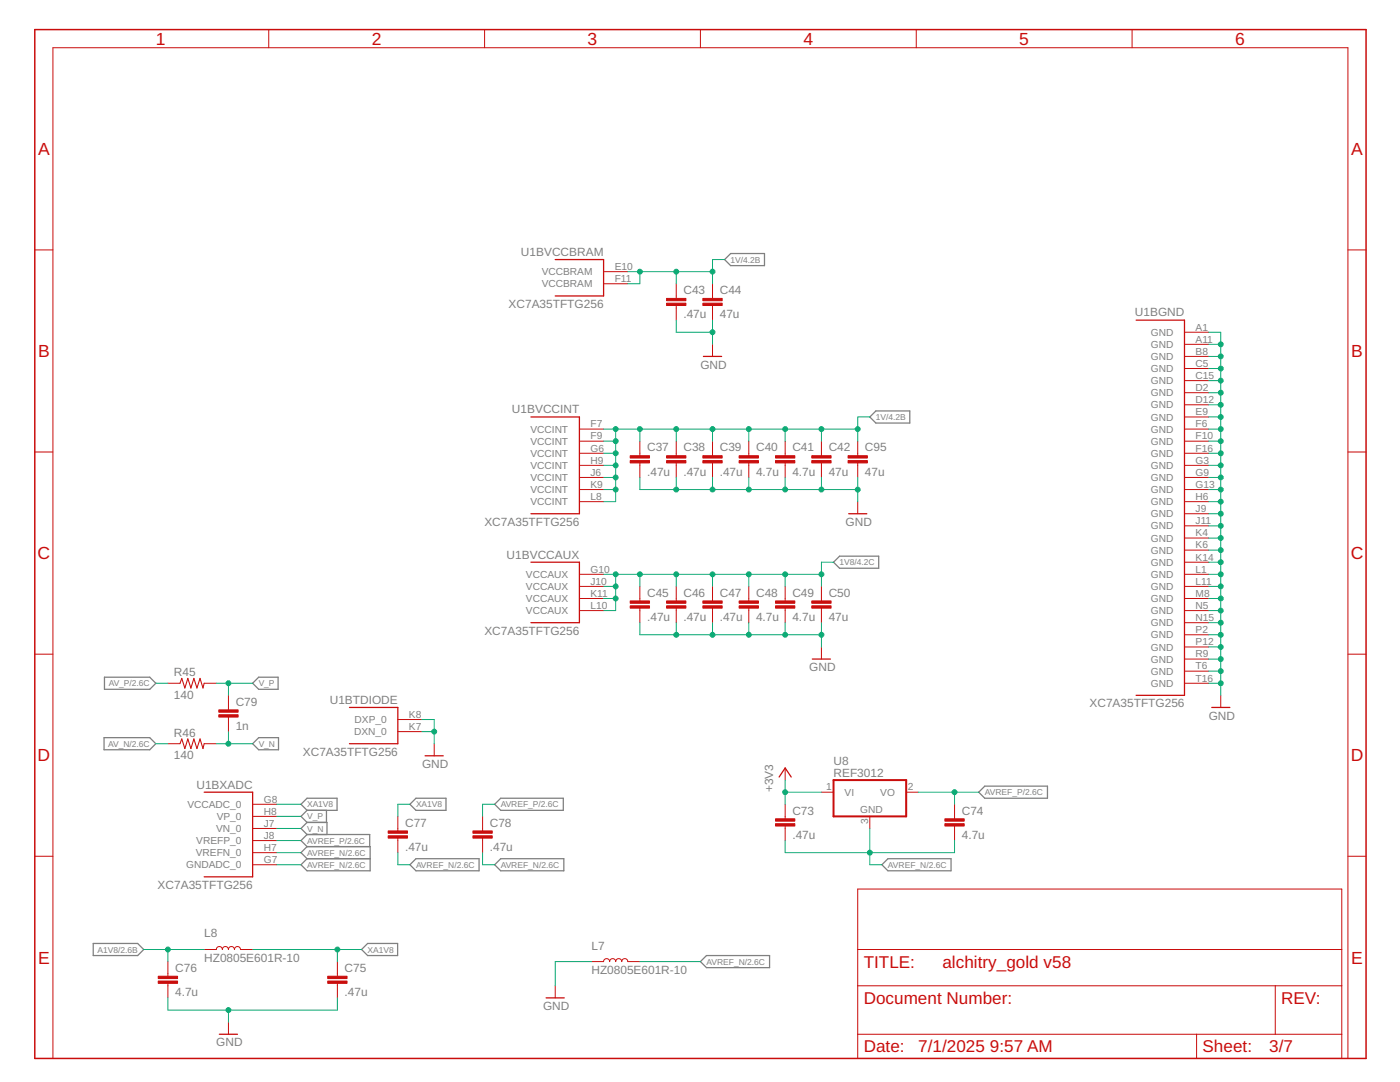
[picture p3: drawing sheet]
<svg xmlns="http://www.w3.org/2000/svg" width="279mm" height="216mm" viewBox="0 0 279 216" stroke-linecap="round" stroke-linejoin="round" font-family="sans-serif">
<g fill="none" stroke="#808080" stroke-width=".25">
<path d="M145.8 50.6h6.8v2.4h-6.8l-1.2-1.2zM173.6 83.2l1.2-1.2h6.8v2.4h-6.8zM166.3 112.2l1.3-1.2h7.8v2.4h-7.8zM20.8 135.1h9.1l1.2 1.2-1.2 1.2h-9.1zM50.4 136.3l1.2-1.2h3.9v2.4h-3.9zM20.8 147.2h9.1l1.2 1.2-1.2 1.2h-9.1zM50.4 148.4l1.2-1.2h4v2.4h-4zM83 159.3h6v2.4h-6l-1.2-1.2zM99.9 159.3h12.5v2.4h-12.5l-1.2-1.2zM195.3 158.1l1.2-1.2h12.5v2.4h-12.5zM60.1 160.5l1.2-1.2h6v2.4h-6zM61.3 171.3h12.6"/>
<path d="M61.3 168.9h12.6v4.9h-12.6l-1.2-1.2 1.2-1.3M61.3 168.9l-1.2 1.2 1.2 1.2M61.3 166.5l-1.2 1.2 1.2 1.2M61.3 166.5h12.5v2.4M61.3 161.7l-1.2 1.2 1.2 1.2M61.3 164.1h4v2.4M61.3 164.1l-1.2 1.2 1.2 1.2M65.2 161.7v2.4M83 171.3h12.6v2.5h-12.6l-1.2-1.2zM99.9 171.3h12.6v2.5h-12.6l-1.2-1.2zM176 172.6l1.2-1.3h12.6v2.5h-12.6zM18.6 188.3h8.9l1.2 1.2-1.2 1.2h-8.9z"/>
<path d="M72.2 189.5l1.2-1.2h6v2.4h-6zM139.8 191.9l1.2-1.2h12.6v2.4h-12.6z"/>
</g>
<path d="M6.9 5.9h265.7v205.3h-265.7z" fill="none" stroke="#c90d0c" stroke-width=".3"/>
<g fill="none" stroke="#c90d0c" stroke-width=".2">
<path d="M53.6 5.9v3.6M96.7 5.9v3.6M139.8 5.9v3.6M182.9 5.9v3.6M225.9 5.9v3.6M6.9 49.9h3.7M120.5 54.2h4.8M120.5 56.6h4.8M135 56.6v2.9M142.2 56.6v2.9M269 49.9h3.6M135 61v2.9"/>
<path d="M142.2 61v2.9M142.2 68.7v2.4M236.4 66.3h4.8M236.4 68.7h4.8M236.4 71.1h4.8M236.4 73.5h4.8M236.4 75.9h4.8M236.4 78.4h4.8M6.9 90.2h3.7M115.6 85.6h4.9M115.6 88h4.9M115.6 90.4h4.9"/>
<path d="M115.6 92.9h4.9M115.6 95.3h4.9M115.6 97.7h4.9M127.7 88v2.9M127.7 92.4v2.9M135 88v2.9M135 92.4v2.9M142.2 88v2.9M142.2 92.4v2.9M149.4 88v2.9M149.4 92.4v2.9M156.7 88v2.9"/>
<path d="M156.7 92.4v2.9M163.9 88v2.9M163.9 92.4v2.9M171.2 88v2.9M171.2 92.4v2.9M236.4 80.8h4.8M236.4 83.2h4.8M236.4 85.6h4.8M236.4 88h4.8M236.4 90.4h4.8M236.4 92.9h4.8M236.4 95.3h4.8"/>
<path d="M236.4 97.7h4.8M269 90.2h3.6M115.6 100.1h4.9M115.6 114.6h4.9M115.6 117h4.9M115.6 119.4h4.9M127.7 117v2.9M135 117v2.9M142.2 117v2.9M149.4 117v2.9M156.7 117v2.9M163.9 117v2.9"/>
<path d="M171.2 100.1v2.4M236.4 100.1h4.8M236.4 102.5h4.8M236.4 104.9h4.8M236.4 107.4h4.8M236.4 109.8h4.8M236.4 112.2h4.8M236.4 114.6h4.8M236.4 117h4.8M236.4 119.4h4.8M6.9 130.5h3.7M33.5 136.3h2.4"/>
<path d="M40.7 136.3h2.5M45.6 138.7v2.9M115.6 121.8h4.9M127.7 121.3v2.9M135 121.3v2.9M142.2 121.3v2.9M149.4 121.3v2.9M156.7 121.3v2.9M163.9 121.3v2.9M163.9 129.1v2.4M236.4 121.8h4.8M236.4 124.2h4.8"/>
<path d="M236.4 126.7h4.8M236.4 129.1h4.8M236.4 131.5h4.8M236.4 133.9h4.8M236.4 136.3h4.8M243.6 138.7v2.5M269 130.5h3.6M33.5 148.4h2.4M40.7 148.4h2.5M45.6 143.1v2.9M79.4 143.6h4.8M79.4 146h4.8"/>
<path d="M86.7 148.4v2.4M156.7 153.2v2.5M163.9 158.1h2.4M180.8 158.1h2.5M6.9 170.9h3.7M50.4 160.5h4.8M50.4 162.9h4.8M50.4 165.3h4.8M50.4 167.7h4.8M50.4 170.1h4.8M50.4 172.6h4.8M79.4 162.9v2.9"/>
<path d="M79.4 167.2v2.9M96.3 162.9v2.9M96.3 167.2v2.9M156.7 160.5v2.9M156.7 164.8v2.9M171.2 177.4h96.6v33.8h-96.6zM173.6 162.9v2.4M190.5 160.5v2.9M190.5 164.8v2.9M269 170.9h3.6M33.5 191.9v2.9M33.5 196.2v2.9"/>
<path d="M40.7 189.5h2.5a.6 .6 0 0 1 .6-.6 .6 .6 0 0 1 .6 .6 .6 .6 0 0 1 .6-.6 .6 .6 0 0 1 .6 .6 .6 .6 0 0 1 .6-.6 .6 .6 0 0 1 .6 .6 .6 .6 0 0 1 .6-.6 .6 .6 0 0 1 .6 .6h2.4M67.3 191.9v2.9M67.3 196.2v2.9M110.8 196.7v2.4M118 191.9h2.5a.6 .6 0 0 1 .6-.6 .6 .6 0 0 1 .6 .6 .6 .6 0 0 1 .6-.6 .6 .6 0 0 1 .6 .6 .6 .6 0 0 1 .6-.6 .6 .6 0 0 1 .6 .6 .6 .6 0 0 1 .6-.6 .6 .6 0 0 1 .6 .6h2.4M171.2 196.7h96.6M171.2 189.5h96.6M254.5 196.7v9.7M10.6 211.2v-201.7h258.4v201.7M45.6 204v2.4M171.2 206.4h96.6M238.8 206.4v4.8"/>
</g>
<g fill="none" stroke="#c90d0c" stroke-width=".25">
<path d="M110.8 51.8h9.7v7.3h-9.7M140.4 71.1h3.6M226.7 63.9h9.7v74.8h-9.7M106 83.2h9.6v19.3h-9.6M106 112.2h9.6v12h-9.6M169.4 102.5h3.6M162.1 131.5h3.6M40.7 158.1h9.7v16.9h-9.7M69.7 141.2h9.7v7.2h-9.7M84.8 150.8h3.7M155.5 155l1.2-1.8 1.2 1.8M241.8 141.2h3.6"/>
<path d="M109 199.1h3.6M43.8 206.4h3.6"/>
</g>
<g fill="#c90d0c" stroke="#c90d0c" stroke-width=".2">
<path d="M125.8 91.9h3.8v.5h-3.8z"/>
<path d="M125.8 90.9h3.8v.5h-3.8z"/>
<path d="M133 91.9h3.9v.5h-3.9z"/>
<path d="M133 90.9h3.9v.5h-3.9z"/>
<path d="M140.3 91.9h3.8v.5h-3.8z"/>
<path d="M140.3 90.9h3.8v.5h-3.8z"/>
<path d="M147.5 91.9h3.9v.5h-3.9z"/>
<path d="M147.5 90.9h3.9v.5h-3.9z"/>
<path d="M154.8 91.9h3.8v.5h-3.8z"/>
<path d="M154.8 90.9h3.8v.5h-3.8z"/>
<path d="M162 91.9h3.9v.5h-3.9z"/>
<path d="M162 90.9h3.9v.5h-3.9z"/>
<path d="M133 60.5h3.9v.5h-3.9z"/>
<path d="M133 59.5h3.9v.5h-3.9z"/>
<path d="M140.3 60.5h3.8v.5h-3.8z"/>
<path d="M140.3 59.5h3.8v.5h-3.8z"/>
<path d="M125.8 120.9h3.8v.4h-3.8z"/>
<path d="M125.8 119.9h3.8v.5h-3.8z"/>
<path d="M133 120.9h3.9v.4h-3.9z"/>
<path d="M133 119.9h3.9v.5h-3.9z"/>
<path d="M140.3 120.9h3.8v.4h-3.8z"/>
<path d="M140.3 119.9h3.8v.5h-3.8z"/>
<path d="M147.5 120.9h3.9v.4h-3.9z"/>
<path d="M147.5 119.9h3.9v.5h-3.9z"/>
<path d="M154.8 120.9h3.8v.4h-3.8z"/>
<path d="M154.8 119.9h3.8v.5h-3.8z"/>
<path d="M162 120.9h3.9v.4h-3.9z"/>
<path d="M162 119.9h3.9v.5h-3.9z"/>
<path d="M154.8 164.4h3.8v.4h-3.8z"/>
<path d="M154.8 163.4h3.8v.5h-3.8z"/>
<path d="M188.6 164.4h3.8v.4h-3.8z"/>
<path d="M188.6 163.4h3.8v.5h-3.8z"/>
<path d="M65.4 195.7h3.9v.5h-3.9z"/>
<path d="M65.4 194.8h3.9v.5h-3.9z"/>
<path d="M31.6 195.7h3.8v.5h-3.8z"/>
<path d="M31.6 194.8h3.8v.5h-3.8z"/>
<path d="M77.5 166.8h3.8v.4h-3.8z"/>
<path d="M77.5 165.8h3.8v.5h-3.8z"/>
<path d="M94.4 166.8h3.8v.4h-3.8z"/>
<path d="M94.4 165.8h3.8v.5h-3.8z"/>
<path d="M43.7 142.6h3.8v.5h-3.8z"/>
<path d="M43.7 141.6h3.8v.5h-3.8z"/>
<path d="M169.2 91.9h3.9v.5h-3.9z"/>
<path d="M169.2 90.9h3.9v.5h-3.9z"/>
</g>
<path d="M166.3 155.7h14.5v7.2h-14.5z" fill="none" stroke="#c90d0c" stroke-width=".4"/>
<path d="M35.9 136.3l.4-.9 .6 1.9 .6-1.9 .6 1.9 .6-1.9 .6 1.9 .6-1.9 .6 1.9 .2-1M35.9 148.4l.4-1 .6 2 .6-2 .6 2 .6-2 .6 2 .6-2 .6 2 .2-1" fill="none" stroke="#c90d0c" stroke-width=".21"/>
<g fill="none" stroke="#0dab76" stroke-width=".2">
<path d="M125.3 54.2h16.9M127.7 54.2v2.4h-2.4M135 54.2v2.4M144.6 51.8h-2.4v4.8M135 63.9v2.4h7.2M142.2 63.9v4.8M241.2 66.3h2.4v72.4M241.2 78.4h2.4M241.2 75.9h2.4M241.2 73.5h2.4M241.2 71.1h2.4M241.2 68.7h2.4"/>
<path d="M120.5 97.7h2.4M120.5 95.3h2.4M120.5 92.9h2.4M120.5 90.4h2.4M120.5 88h2.4M120.5 85.6h50.7M122.9 85.6v14.5h-2.4M127.7 95.3v2.4h43.5M127.7 85.6v2.4M135 85.6v2.4M135 95.3v2.4M142.2 85.6v2.4"/>
<path d="M142.2 95.3v2.4M149.4 85.6v2.4M149.4 95.3v2.4M156.7 85.6v2.4M156.7 95.3v2.4M163.9 85.6v2.4M163.9 95.3v2.4M171.2 95.3v4.8M173.6 83.2h-2.4v4.8M241.2 97.7h2.4M241.2 95.3h2.4M241.2 92.9h2.4"/>
<path d="M241.2 90.4h2.4M241.2 88h2.4M241.2 85.6h2.4M241.2 83.2h2.4M241.2 80.8h2.4M120.5 119.4h2.4M120.5 117h2.4M120.5 114.6h43.4M122.9 114.6v7.2h-2.4M127.7 114.6v2.4M135 114.6v2.4M142.2 114.6v2.4"/>
<path d="M149.4 114.6v2.4M156.7 114.6v2.4M166.3 112.2h-2.4v4.8M241.2 119.4h2.4M241.2 117h2.4M241.2 114.6h2.4M241.2 112.2h2.4M241.2 109.8h2.4M241.2 107.4h2.4M241.2 104.9h2.4M241.2 102.5h2.4M241.2 100.1h2.4"/>
<path d="M31.1 136.3h2.4M43.2 136.3h7.2M45.6 136.3v2.4M127.7 124.2v2.5h36.2M135 124.2v2.5M142.2 124.2v2.5M149.4 124.2v2.5M156.7 124.2v2.5M163.9 124.2v4.9M241.2 136.3h2.4M241.2 133.9h2.4M241.2 131.5h2.4"/>
<path d="M241.2 129.1h2.4M241.2 126.7h2.4M241.2 124.2h2.4M241.2 121.8h2.4M31.1 148.4h2.4M43.2 148.4h7.2M45.6 146v2.4M84.2 146h2.5M84.2 143.6h2.5v4.8M156.7 155.7v4.8M156.7 158.1h7.2M183.3 158.1h12"/>
<path d="M190.5 158.1v2.4M55.2 170.1h4.9M55.2 172.6h4.9M55.2 167.7h4.9M55.2 160.5h4.9M55.2 162.9h4.9M55.2 165.3h4.9M79.4 170.1v2.5h2.4M81.8 160.5h-2.4v2.4M96.3 170.1v2.5h2.4M98.7 160.5h-2.4v2.4M156.7 167.7v2.4h33.8v-2.4"/>
<path d="M173.6 165.3v7.3h2.4M28.7 189.5h12M33.5 199.1v2.4h33.8v-2.4M33.5 189.5v2.4M50.4 189.5h21.8M67.3 189.5v2.4M118 191.9h-7.2v4.8M127.7 191.9h12.1M45.6 201.5v2.5"/>
</g>
<g fill="#0dab76" stroke="#0dab76" stroke-width=".2">
<circle cx="243.6" cy="136.3" r=".49"/>
<circle cx="243.6" cy="133.9" r=".49"/>
<circle cx="243.6" cy="131.5" r=".49"/>
<circle cx="243.6" cy="129.1" r=".49"/>
<circle cx="243.6" cy="126.7" r=".49"/>
<circle cx="243.6" cy="124.2" r=".49"/>
<circle cx="243.6" cy="121.8" r=".49"/>
<circle cx="243.6" cy="119.4" r=".49"/>
<circle cx="243.6" cy="117" r=".49"/>
<circle cx="243.6" cy="114.6" r=".49"/>
<circle cx="243.6" cy="112.2" r=".49"/>
<circle cx="243.6" cy="109.8" r=".49"/>
<circle cx="243.6" cy="107.4" r=".49"/>
<circle cx="243.6" cy="104.9" r=".49"/>
<circle cx="243.6" cy="102.5" r=".49"/>
<circle cx="243.6" cy="100.1" r=".49"/>
<circle cx="243.6" cy="97.7" r=".49"/>
<circle cx="243.6" cy="95.3" r=".49"/>
<circle cx="243.6" cy="92.9" r=".49"/>
<circle cx="243.6" cy="90.4" r=".49"/>
<circle cx="243.6" cy="88" r=".49"/>
<circle cx="243.6" cy="85.6" r=".49"/>
<circle cx="243.6" cy="83.2" r=".49"/>
<circle cx="243.6" cy="80.8" r=".49"/>
<circle cx="243.6" cy="78.4" r=".49"/>
<circle cx="243.6" cy="75.9" r=".49"/>
<circle cx="243.6" cy="73.5" r=".49"/>
<circle cx="243.6" cy="71.1" r=".49"/>
<circle cx="243.6" cy="68.7" r=".49"/>
<circle cx="163.9" cy="97.7" r=".49"/>
<circle cx="156.7" cy="97.7" r=".49"/>
<circle cx="149.4" cy="97.7" r=".49"/>
<circle cx="142.2" cy="97.7" r=".49"/>
<circle cx="135" cy="97.7" r=".49"/>
<circle cx="171.2" cy="97.7" r=".49"/>
<circle cx="142.2" cy="66.3" r=".49"/>
<circle cx="163.9" cy="126.7" r=".49"/>
<circle cx="156.7" cy="126.7" r=".49"/>
<circle cx="149.4" cy="126.7" r=".49"/>
<circle cx="142.2" cy="126.7" r=".49"/>
<circle cx="135" cy="126.7" r=".49"/>
<circle cx="45.6" cy="201.5" r=".49"/>
<circle cx="86.7" cy="146" r=".49"/>
<circle cx="122.9" cy="97.7" r=".49"/>
<circle cx="122.9" cy="95.3" r=".49"/>
<circle cx="122.9" cy="92.9" r=".49"/>
<circle cx="122.9" cy="90.4" r=".49"/>
<circle cx="122.9" cy="88" r=".49"/>
<circle cx="122.9" cy="85.6" r=".49"/>
<circle cx="127.7" cy="85.6" r=".49"/>
<circle cx="135" cy="85.6" r=".49"/>
<circle cx="142.2" cy="85.6" r=".49"/>
<circle cx="149.4" cy="85.6" r=".49"/>
<circle cx="156.7" cy="85.6" r=".49"/>
<circle cx="163.9" cy="85.6" r=".49"/>
<circle cx="171.2" cy="85.6" r=".49"/>
<circle cx="135" cy="54.2" r=".49"/>
<circle cx="127.7" cy="54.2" r=".49"/>
<circle cx="142.2" cy="54.2" r=".49"/>
<circle cx="122.9" cy="119.4" r=".49"/>
<circle cx="122.9" cy="117" r=".49"/>
<circle cx="122.9" cy="114.6" r=".49"/>
<circle cx="127.7" cy="114.6" r=".49"/>
<circle cx="135" cy="114.6" r=".49"/>
<circle cx="142.2" cy="114.6" r=".49"/>
<circle cx="149.4" cy="114.6" r=".49"/>
<circle cx="156.7" cy="114.6" r=".49"/>
<circle cx="163.9" cy="114.6" r=".49"/>
<circle cx="173.6" cy="170.1" r=".49"/>
<circle cx="190.5" cy="158.1" r=".49"/>
<circle cx="67.3" cy="189.5" r=".49"/>
<circle cx="33.5" cy="189.5" r=".49"/>
<circle cx="156.7" cy="158.1" r=".49"/>
<circle cx="45.6" cy="136.3" r=".49"/>
<circle cx="45.6" cy="148.4" r=".49"/>
</g>
<g font-size="3.5" fill="#c90d0c">
<text x="31.1" y="9">1</text>
<text x="74.2" y="9">2</text>
<text x="117.3" y="9">3</text>
<text x="160.3" y="9">4</text>
<text x="203.4" y="9">5</text>
<text x="246.5" y="9">6</text>
<text x="7.6" y="30.9">A</text>
<text x="269.6" y="30.9">A</text>
<text x="7.6" y="71.3">B</text>
<text x="269.6" y="71.3">B</text>
<text x="7.5" y="111.6">C</text>
<text x="269.6" y="111.6">C</text>
<text x="7.5" y="151.9">D</text>
<text x="269.6" y="151.9">D</text>
<text x="7.6" y="192.3">E</text>
<text x="269.6" y="192.3">E</text>
</g>
<g font-size="3.4" fill="#c90d0c">
<text x="172.4" y="193.1">TITLE:</text>
<text x="188.1" y="193.1">alchitry_gold v58</text>
<text x="172.4" y="200.3">Document Number:</text>
<text x="255.7" y="200.3">REV:</text>
<text x="172.4" y="210">Date:</text>
<text x="183.3" y="210">7/1/2025</text>
<text x="197.5" y="210">9:57 AM</text>
<text x="240" y="210">Sheet:</text>
<text x="253.3" y="210">3/7</text>
</g>
<g font-size="2.4" fill="#808080">
<text x="104" y="51.1">U1BVCCBRAM</text>
<text x="136.4" y="58.7">C43</text>
<text x="143.6" y="58.7">C44</text>
<text x="101.5" y="61.5">XC7A35TFTG256</text>
<text x="136.4" y="63.5">.47u</text>
<text x="143.6" y="63.5">47u</text>
<text x="226.5" y="63.2">U1BGND</text>
<text x="139.8" y="73.5">GND</text>
<text x="102.2" y="82.5">U1BVCCINT</text>
<text x="129.2" y="94.9">.47u</text>
<text x="129.2" y="90.1">C37</text>
<text x="136.4" y="94.9">.47u</text>
<text x="136.4" y="90.1">C38</text>
<text x="143.6" y="94.9">.47u</text>
<text x="143.6" y="90.1">C39</text>
<text x="150.9" y="94.9">4.7u</text>
<text x="150.9" y="90.1">C40</text>
<text x="158.1" y="94.9">4.7u</text>
<text x="158.1" y="90.1">C41</text>
<text x="165.4" y="94.9">47u</text>
<text x="165.4" y="90.1">C42</text>
<text x="172.6" y="94.9">47u</text>
<text x="172.6" y="90.1">C95</text>
<text x="96.7" y="104.9">XC7A35TFTG256</text>
<text x="168.8" y="104.9">GND</text>
<text x="101.1" y="111.5">U1BVCCAUX</text>
<text x="129.2" y="119.1">C45</text>
<text x="136.4" y="119.1">C46</text>
<text x="143.6" y="119.1">C47</text>
<text x="150.9" y="119.1">C48</text>
<text x="158.1" y="119.1">C49</text>
<text x="165.4" y="119.1">C50</text>
<text x="129.2" y="123.9">.47u</text>
<text x="136.4" y="123.9">.47u</text>
<text x="143.6" y="123.9">.47u</text>
<text x="150.9" y="123.9">4.7u</text>
<text x="158.1" y="123.9">4.7u</text>
<text x="165.4" y="123.9">47u</text>
<text x="96.7" y="126.7">XC7A35TFTG256</text>
<text x="34.7" y="134.9">R45</text>
<text x="161.5" y="133.9">GND</text>
<text x="34.7" y="139.5">140</text>
<text x="47" y="140.8">C79</text>
<text x="65.8" y="140.4">U1BTDIODE</text>
<text x="217.4" y="141.2">XC7A35TFTG256</text>
<text x="241.2" y="143.6">GND</text>
<text x="34.7" y="147">R46</text>
<text x="47" y="145.6">1n</text>
<text x="34.7" y="151.5">140</text>
<text x="60.4" y="150.8">XC7A35TFTG256</text>
<text x="84.2" y="153.2">GND</text>
<text x="166.3" y="155">REF3012</text>
<text x="166.3" y="152.6">U8</text>
<text x="39.2" y="157.3">U1BXADC</text>
<text x="154.3" y="158.1" transform="rotate(-90 154.3 158.1)">+3V3</text>
<text x="80.8" y="165">C77</text>
<text x="97.8" y="165">C78</text>
<text x="158.1" y="167.4">.47u</text>
<text x="158.1" y="162.5">C73</text>
<text x="192" y="167.4">4.7u</text>
<text x="192" y="162.5">C74</text>
<text x="80.8" y="169.8">.47u</text>
<text x="97.8" y="169.8">.47u</text>
<text x="31.5" y="177.4">XC7A35TFTG256</text>
<text x="40.8" y="191.9">HZ0805E601R-10</text>
<text x="40.8" y="187">L8</text>
<text x="118" y="189.5">L7</text>
<text x="35" y="193.9">C76</text>
<text x="68.8" y="193.9">C75</text>
<text x="118" y="194.3">HZ0805E601R-10</text>
<text x="35" y="198.8">4.7u</text>
<text x="68.8" y="198.8">.47u</text>
<text x="108.4" y="201.5">GND</text>
<text x="43.2" y="208.8">GND</text>
</g>
<g font-size="2" fill="#808080">
<text x="122.7" y="53.9">E10</text>
<text x="108.1" y="54.9">VCCBRAM</text>
<text x="108.1" y="57.3">VCCBRAM</text>
<text x="122.7" y="56.3">F11</text>
<text x="238.6" y="66">A1</text>
<text x="229.7" y="67">GND</text>
<text x="229.7" y="69.4">GND</text>
<text x="229.7" y="71.8">GND</text>
<text x="238.6" y="68.4">A11</text>
<text x="238.6" y="70.8">B8</text>
<text x="229.7" y="74.3">GND</text>
<text x="229.7" y="76.7">GND</text>
<text x="238.6" y="73.2">C5</text>
<text x="238.6" y="75.6">C15</text>
<text x="229.7" y="79.1">GND</text>
<text x="229.7" y="81.5">GND</text>
<text x="229.7" y="83.9">GND</text>
<text x="238.6" y="78">D2</text>
<text x="238.6" y="80.4">D12</text>
<text x="238.6" y="82.9">E9</text>
<text x="105.9" y="86.3">VCCINT</text>
<text x="105.9" y="88.7">VCCINT</text>
<text x="117.9" y="85.3">F7</text>
<text x="117.9" y="87.7">F9</text>
<text x="229.7" y="86.3">GND</text>
<text x="229.7" y="88.7">GND</text>
<text x="238.6" y="85.3">F6</text>
<text x="238.6" y="87.7">F10</text>
<text x="105.9" y="91.2">VCCINT</text>
<text x="105.9" y="93.6">VCCINT</text>
<text x="105.9" y="96">VCCINT</text>
<text x="117.9" y="90.1">G6</text>
<text x="117.9" y="92.5">H9</text>
<text x="117.9" y="94.9">J6</text>
<text x="229.7" y="91.2">GND</text>
<text x="229.7" y="93.6">GND</text>
<text x="229.7" y="96">GND</text>
<text x="238.6" y="90.1">F16</text>
<text x="238.6" y="92.5">G3</text>
<text x="238.6" y="94.9">G9</text>
<text x="105.9" y="98.4">VCCINT</text>
<text x="105.9" y="100.8">VCCINT</text>
<text x="117.9" y="97.4">K9</text>
<text x="117.9" y="99.8">L8</text>
<text x="229.7" y="98.4">GND</text>
<text x="229.7" y="100.8">GND</text>
<text x="238.6" y="97.4">G13</text>
<text x="238.6" y="99.8">H6</text>
<text x="229.7" y="103.2">GND</text>
<text x="229.7" y="105.6">GND</text>
<text x="238.6" y="102.2">J9</text>
<text x="238.6" y="104.6">J11</text>
<text x="238.6" y="107">K4</text>
<text x="229.7" y="108.1">GND</text>
<text x="229.7" y="110.5">GND</text>
<text x="229.7" y="112.9">GND</text>
<text x="238.6" y="109.4">K6</text>
<text x="238.6" y="111.8">K14</text>
<text x="105" y="115.3">VCCAUX</text>
<text x="105" y="117.7">VCCAUX</text>
<text x="117.9" y="114.3">G10</text>
<text x="117.9" y="116.7">J10</text>
<text x="117.9" y="119.1">K11</text>
<text x="229.7" y="115.3">GND</text>
<text x="229.7" y="117.7">GND</text>
<text x="238.6" y="114.3">L1</text>
<text x="238.6" y="116.7">L11</text>
<text x="238.6" y="119.1">M8</text>
<text x="105" y="120.1">VCCAUX</text>
<text x="105" y="122.6">VCCAUX</text>
<text x="117.9" y="121.5">L10</text>
<text x="229.7" y="120.1">GND</text>
<text x="229.7" y="122.6">GND</text>
<text x="229.7" y="125">GND</text>
<text x="238.6" y="121.5">N5</text>
<text x="238.6" y="123.9">N15</text>
<text x="229.7" y="127.4">GND</text>
<text x="229.7" y="129.8">GND</text>
<text x="238.6" y="126.3">P2</text>
<text x="238.6" y="128.7">P12</text>
<text x="238.6" y="131.2">R9</text>
<text x="229.7" y="132.2">GND</text>
<text x="229.7" y="134.6">GND</text>
<text x="229.7" y="137">GND</text>
<text x="238.6" y="133.6">T6</text>
<text x="238.6" y="136">T16</text>
<text x="81.6" y="143.2">K8</text>
<text x="70.7" y="146.7">DXN_0</text>
<text x="70.8" y="144.3">DXP_0</text>
<text x="81.6" y="145.7">K7</text>
<text x="37.4" y="161.2">VCCADC_0</text>
<text x="52.6" y="160.1">G8</text>
<text x="164.9" y="157.7">1</text>
<text x="168.6" y="158.8">VI</text>
<text x="175.7" y="158.8">VO</text>
<text x="181.2" y="157.7">2</text>
<text x="43.1" y="166">VN_0</text>
<text x="43.2" y="163.6">VP_0</text>
<text x="52.6" y="162.6">H8</text>
<text x="52.6" y="165">J7</text>
<text x="52.6" y="167.4">J8</text>
<text x="171.7" y="162.2">GND</text>
<text x="173.3" y="164.4" transform="rotate(-90 173.3 164.4)">3</text>
<text x="37.2" y="173.3">GNDADC_0</text>
<text x="39.1" y="170.9">VREFN_0</text>
<text x="39.2" y="168.4">VREFP_0</text>
<text x="52.6" y="169.8">H7</text>
<text x="52.6" y="172.2">G7</text>
</g>
<g font-size="1.7" fill="#808080">
<text x="145.8" y="52.4">1V/4.2B</text>
<text x="174.8" y="83.8">1V/4.2B</text>
<text x="167.6" y="112.8">1V8/4.2C</text>
<text x="21.7" y="136.9">AV_P/2.6C</text>
<text x="51.6" y="136.9">V_P</text>
<text x="21.6" y="149">AV_N/2.6C</text>
<text x="51.6" y="149">V_N</text>
<text x="61.3" y="161.1">XA1V8</text>
<text x="83" y="161.1">XA1V8</text>
<text x="99.9" y="161.1">AVREF_P/2.6C</text>
<text x="196.5" y="158.7">AVREF_P/2.6C</text>
<text x="61.3" y="163.5">V_P</text>
<text x="61.3" y="165.9">V_N</text>
<text x="61.3" y="173.2">AVREF_N/2.6C</text>
<text x="61.3" y="170.7">AVREF_N/2.6C</text>
<text x="61.3" y="168.3">AVREF_P/2.6C</text>
<text x="83" y="173.2">AVREF_N/2.6C</text>
<text x="99.9" y="173.2">AVREF_N/2.6C</text>
<text x="177.2" y="173.2">AVREF_N/2.6C</text>
<text x="19.5" y="190.1">A1V8/2.6B</text>
<text x="73.4" y="190.1">XA1V8</text>
<text x="141" y="192.5">AVREF_N/2.6C</text>
</g>
</svg>
